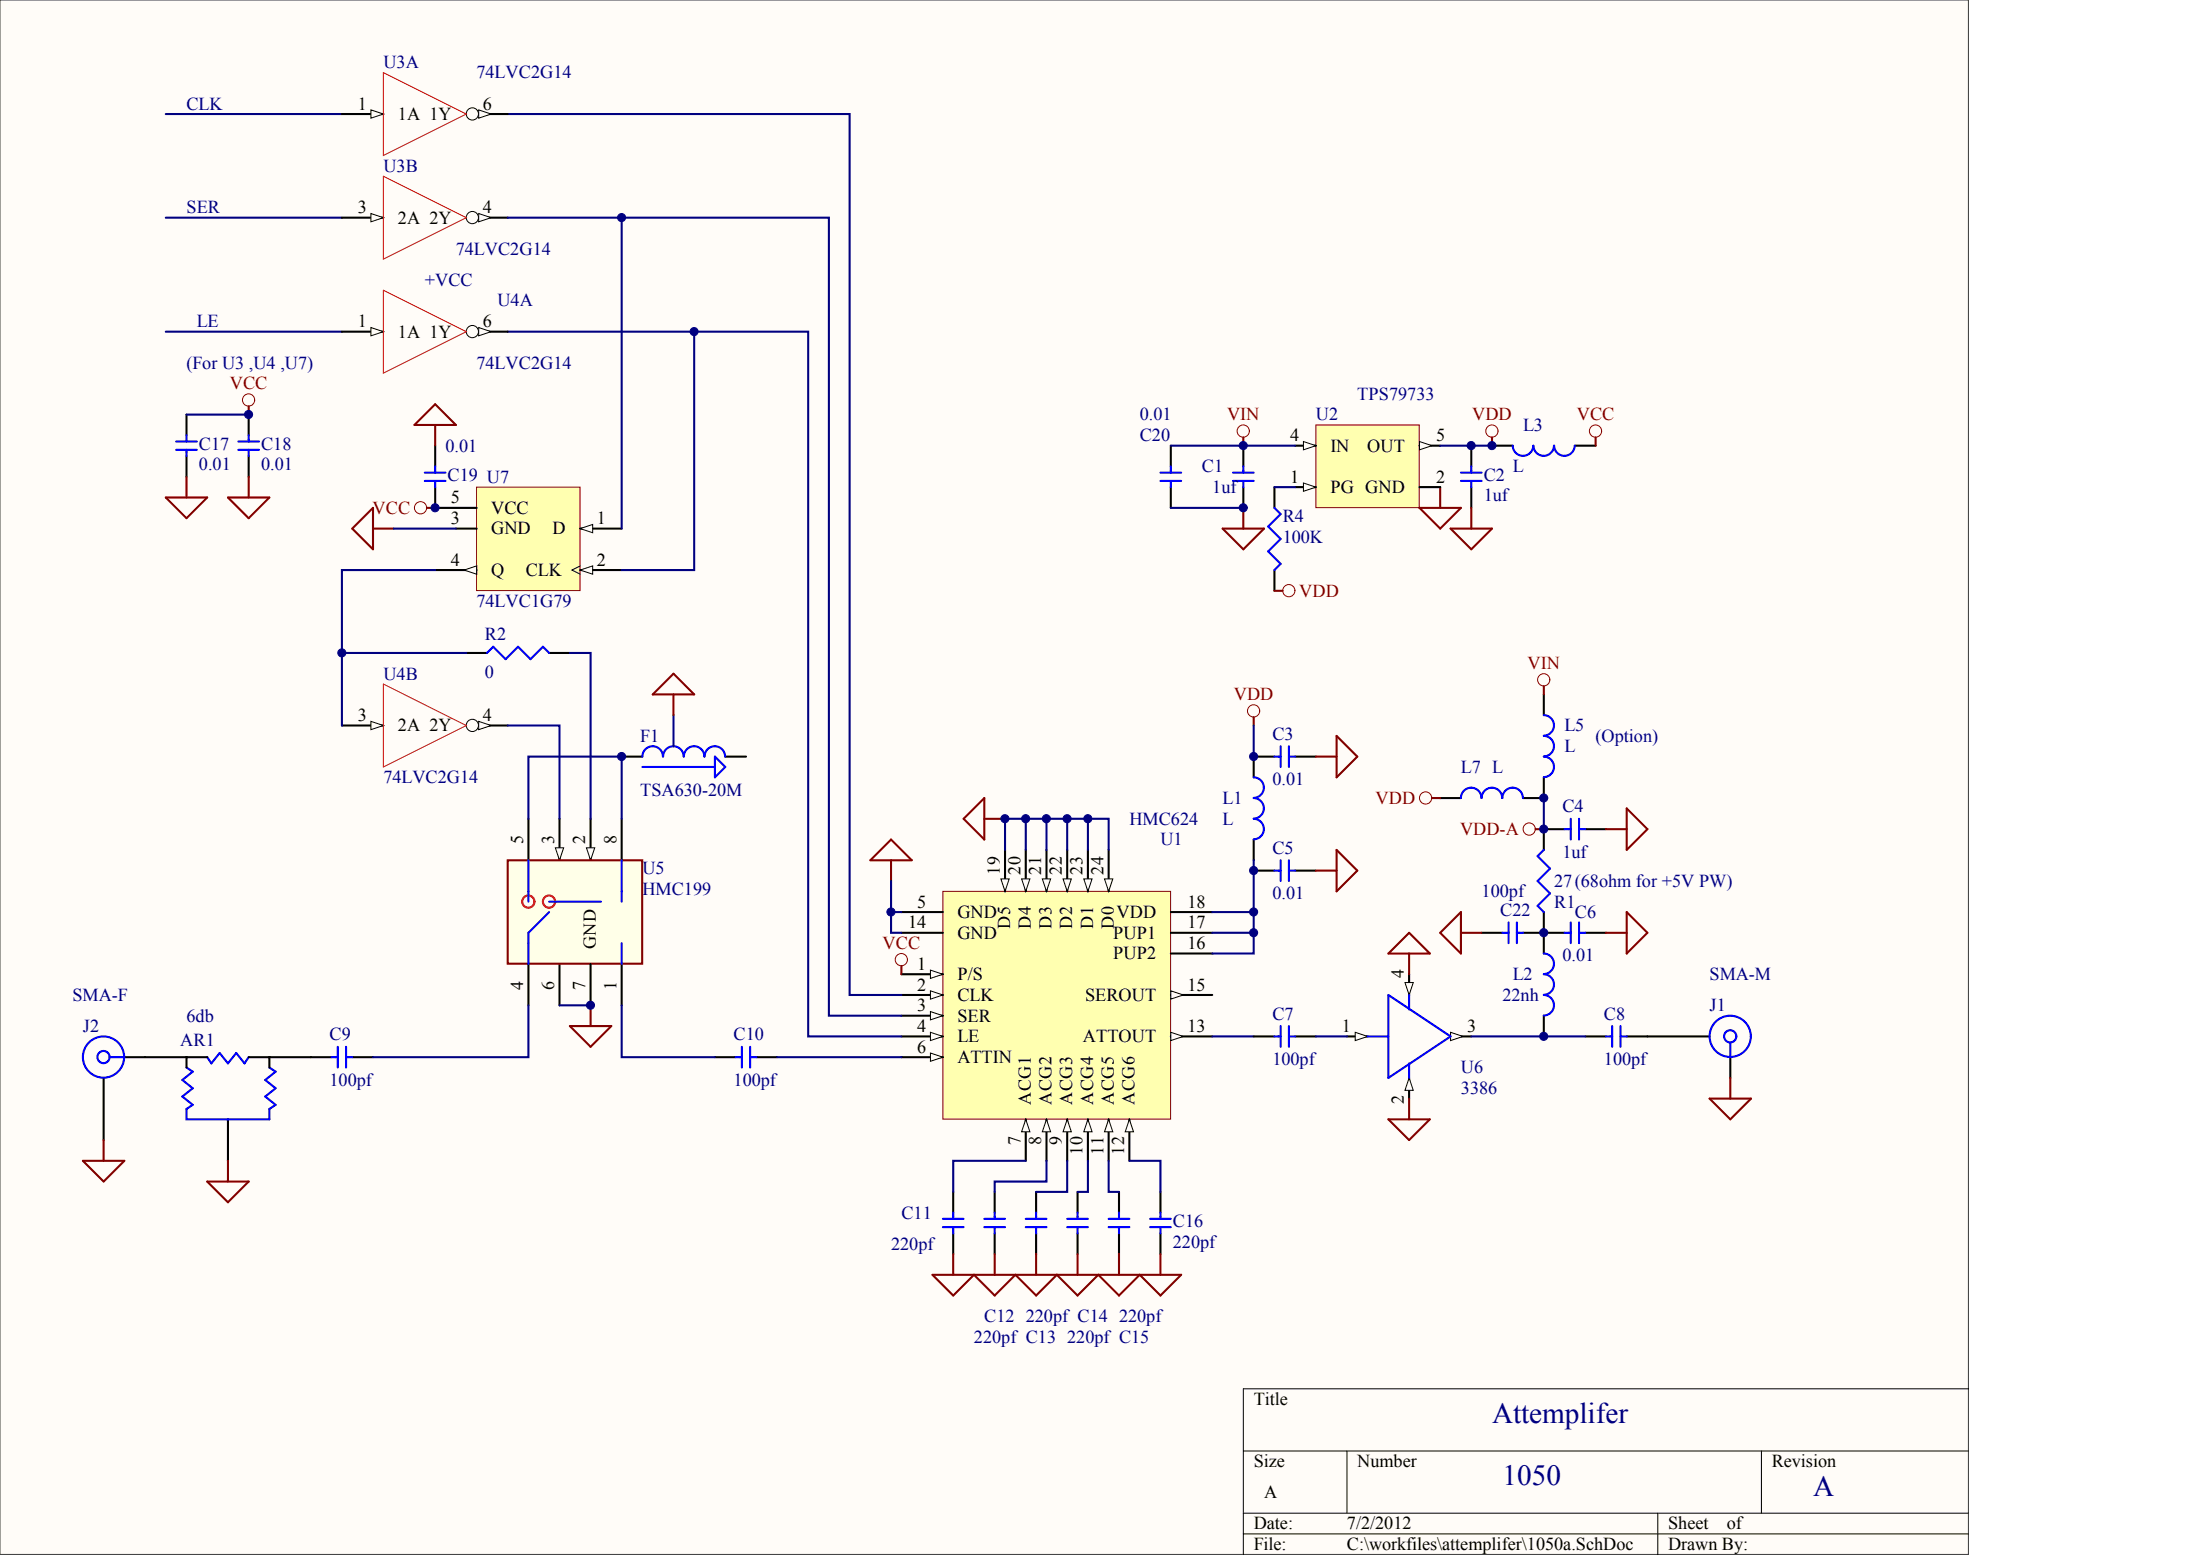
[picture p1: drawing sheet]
<svg xmlns="http://www.w3.org/2000/svg" width="840mm" height="594mm" viewBox="0 0 840 594" stroke-linecap="round" stroke-linejoin="round" font-family="sans-serif">
<path d="M0 0h751.2v593.1h-751.2z" fill="#fffcf8" stroke="#404040" stroke-width=".38"/>
<path d="M751.3 529.9h-276.8v63.3M474.5 553.6h276.8M514.1 553.6v23.8M672.2 553.6v23.8M474.5 577.4h276.8M632.7 577.4v15.8M474.5 585.3h276.8" fill="none" stroke="#000" stroke-width=".38"/>
<path d="M39.5 411.3v23.7M47.5 403.4h7.9" fill="none" stroke="#000" stroke-width=".79"/>
<g fill="none" stroke="#00f" stroke-width=".79">
<path d="M41.9 403.4h5.6"/>
<circle cx="39.5" cy="403.3" r="7.9"/>
<circle cx="39.5" cy="403.3" r="2.33"/>
</g>
<path d="M359.8 340.1h87v86.9h-87z" fill="#ffffb0" stroke="#800000" stroke-width=".38"/>
<path d="M344 379.6h15.8" fill="none" stroke="#000" stroke-width=".79"/>
<path d="M355.1 378.1l4.7 1.5-4.7 1.6z" fill="#fffcf8" stroke="#000" stroke-width=".38"/>
<path d="M344 387.5h15.8" fill="none" stroke="#000" stroke-width=".79"/>
<path d="M355.1 386l4.7 1.5-4.7 1.6z" fill="#fffcf8" stroke="#000" stroke-width=".38"/>
<path d="M344 395.5h15.8" fill="none" stroke="#000" stroke-width=".79"/>
<path d="M355.1 393.9l4.7 1.6-4.7 1.5z" fill="#fffcf8" stroke="#000" stroke-width=".38"/>
<path d="M344 403.4h15.8" fill="none" stroke="#000" stroke-width=".79"/>
<path d="M355.1 401.8l4.7 1.6-4.7 1.5z" fill="#fffcf8" stroke="#000" stroke-width=".38"/>
<path d="M344 371.7h15.8" fill="none" stroke="#000" stroke-width=".79"/>
<path d="M355.1 370.1l4.7 1.6-4.7 1.6z" fill="#fffcf8" stroke="#000" stroke-width=".38"/>
<path d="M446.8 395.5h15.8" fill="none" stroke="#000" stroke-width=".79"/>
<path d="M446.8 393.9l4.8 1.6-4.8 1.5z" fill="#fffcf8" stroke="#000" stroke-width=".38"/>
<path d="M344 348h15.8M446.8 348h15.8M446.8 355.9h15.8M446.8 363.8h15.8M446.8 379.6h15.8" fill="none" stroke="#000" stroke-width=".79"/>
<path d="M446.8 378.1l4.8 1.5-4.8 1.6z" fill="#fffcf8" stroke="#000" stroke-width=".38"/>
<path d="M423.1 324.3v15.8M344 355.9h15.8" fill="none" stroke="#000" stroke-width=".79"/>
<path d="M421.5 335.3h3.2l-1.6 4.8z" fill="#fffcf8" stroke="#000" stroke-width=".38"/>
<path d="M415.2 324.3v15.8" fill="none" stroke="#000" stroke-width=".79"/>
<path d="M413.6 335.3h3.2l-1.6 4.8z" fill="#fffcf8" stroke="#000" stroke-width=".38"/>
<path d="M407.3 324.3v15.8" fill="none" stroke="#000" stroke-width=".79"/>
<path d="M405.7 335.3h3.2l-1.6 4.8z" fill="#fffcf8" stroke="#000" stroke-width=".38"/>
<path d="M399.4 324.3v15.8" fill="none" stroke="#000" stroke-width=".79"/>
<path d="M397.8 335.3h3.2l-1.6 4.8z" fill="#fffcf8" stroke="#000" stroke-width=".38"/>
<path d="M391.5 324.3v15.8" fill="none" stroke="#000" stroke-width=".79"/>
<path d="M389.9 335.3h3.2l-1.6 4.8z" fill="#fffcf8" stroke="#000" stroke-width=".38"/>
<path d="M383.6 324.3v15.8" fill="none" stroke="#000" stroke-width=".79"/>
<path d="M382 335.3h3.1l-1.5 4.8z" fill="#fffcf8" stroke="#000" stroke-width=".38"/>
<path d="M391.5 427.1v15.8" fill="none" stroke="#000" stroke-width=".79"/>
<path d="M391.5 427.1l1.6 4.7h-3.2z" fill="#fffcf8" stroke="#000" stroke-width=".38"/>
<path d="M399.4 427.1v15.8" fill="none" stroke="#000" stroke-width=".79"/>
<path d="M399.4 427.1l1.6 4.7h-3.2z" fill="#fffcf8" stroke="#000" stroke-width=".38"/>
<path d="M407.3 427.1v15.8" fill="none" stroke="#000" stroke-width=".79"/>
<path d="M407.3 427.1l1.6 4.7h-3.2z" fill="#fffcf8" stroke="#000" stroke-width=".38"/>
<path d="M415.2 427.1v15.8" fill="none" stroke="#000" stroke-width=".79"/>
<path d="M415.2 427.1l1.6 4.7h-3.2z" fill="#fffcf8" stroke="#000" stroke-width=".38"/>
<path d="M423.1 427.1v15.8" fill="none" stroke="#000" stroke-width=".79"/>
<path d="M423.1 427.1l1.6 4.7h-3.2z" fill="#fffcf8" stroke="#000" stroke-width=".38"/>
<path d="M431 427.1v15.8" fill="none" stroke="#000" stroke-width=".79"/>
<path d="M431 427.1l1.6 4.7h-3.2z" fill="#fffcf8" stroke="#000" stroke-width=".38"/>
<g fill="none" stroke="#000" stroke-width=".79">
<path d="M237.3 288.7h7.9M276.8 288.7h7.9M478.5 395.5h7.9M494.3 395.5h7.9M553.6 395.5h7.9M55.4 403.4h15.8M79.1 403.4h-7.9v3.9M94.9 403.4h7.9v3.9M102.8 403.4h23.7M134.4 403.4h8M272.8 403.4h8M288.7 403.4h7.9"/>
<path d="M87 427.1v15.8M363.8 454.8v7.9M379.6 454.8v7.9M395.4 454.8v7.9M411.2 454.8v7.9M427.1 454.8v7.9M442.9 454.8v7.9M363.8 470.6v7.9M379.6 470.6v7.9M395.4 470.6v7.9M411.2 470.6v7.9M427.1 470.6v7.9"/>
<path d="M442.9 470.6v7.9"/>
</g>
<g fill="none" stroke="#00f" stroke-width=".79">
<path d="M245.2 292.6h27.6M268.8 288.7a3.9 3.9 0 0 0-3.9-4 3.9 3.9 0 0 0-3.9 4 4 4 0 0 0-4-4 4 4 0 0 0-3.9 4 4 4 0 0 0-4-4 4 4 0 0 0-3.9 4M272.8 288.7l4 3.9-4 4zM276.7 288.7a3.9 3.9 0 0 0-3.9-4 3.9 3.9 0 0 0-3.9 4M128.9 399.4v7.9M132.1 399.4v7.9M283.1 399.4v7.9M286.3 399.4v7.9M486.4 395.5h2.3M488.7 391.5v7.9M491.9 395.5h2.4M491.9 391.5v7.9"/>
<path d="M71.2 407.3l2.3 1.6-3.9 3.2 3.9 3.1-3.9 3.2 3.9 3.2-2.3 1.5v4h31.6v-4l2.4-1.5-4-3.2 4-3.2-4-3.1 4-3.2-2.4-1.6M79.1 403.4l1.6 2.3 3.1-3.9 3.2 3.9 3.2-3.9 3.1 3.9 1.6-2.3M126.5 403.4h2.4M132.1 403.4h2.3M280.8 403.4h2.3M286.3 403.4h2.4M359.8 465.1h7.9M359.8 468.2h7.9M363.8 462.7v2.4M363.8 468.2v2.4M375.7 465.1h7.9M375.7 468.2h7.9"/>
<path d="M379.6 462.7v2.4M379.6 468.2v2.4M391.5 465.1h7.9M391.5 468.2h7.9M395.4 462.7v2.4M395.4 468.2v2.4M407.3 465.1h7.9M407.3 468.2h7.9M411.2 462.7v2.4M411.2 468.2v2.4M423.1 465.1h7.9M423.1 468.2h7.9"/>
<path d="M427.1 462.7v2.4M427.1 468.2v2.4M438.9 465.1h7.9M438.9 468.2h7.9M442.9 462.7v2.4M442.9 468.2v2.4"/>
</g>
<g fill="none" stroke="#800000" stroke-width=".79">
<path d="M257 257.1l7.9 7.9h-15.8zM257 265v7.9M478.5 273.7v3.1M375.7 304.5v15.8l-8-7.9zM375.7 312.4h7.9M340.1 320.3l7.9 7.9h-15.8zM340.1 328.2v7.9M79.1 450.8h15.8l-7.9 7.9zM87 442.9v7.9M363.8 478.5v7.9M379.6 478.5v7.9M395.4 478.5v7.9"/>
<path d="M411.2 478.5v7.9M427.1 478.5v7.9M442.9 478.5v7.9M355.9 486.4h94.9l-7.9 7.9-7.9-7.9-7.9 7.9-8-7.9-7.9 7.9-7.9-7.9-7.9 7.9-7.9-7.9-7.9 7.9-7.9-7.9-7.9 7.9z"/>
</g>
<g fill="none" stroke="#000080" stroke-width=".79">
<path d="M193.8 43.5h130.4v336.1h19.8M193.8 126.6h114.6v268.9h35.6M257 272.9v11.8M391.5 312.4v11.9M399.4 312.4v11.9M407.3 312.4v11.9M415.2 312.4v11.9M340.1 336.1v19.8h3.9M383.6 324.3v-11.9h39.5v11.9M340.1 348h3.9M462.6 355.9h15.9M478.5 348v15.8h-15.9"/>
<path d="M462.6 395.5h15.9M296.6 403.4h47.4M391.5 442.9h-27.7v11.9M399.4 442.9v7.9h-19.8v4M407.3 442.9v11.9h-11.9M415.2 442.9v11.9h-4M423.1 442.9v11.9h4M431 442.9h11.9v11.9"/>
</g>
<circle cx="478.4" cy="271.2" r="2.33" fill="none" stroke="#800000" stroke-width=".38"/>
<path d="M553.6 393.9l4.7 1.6-4.7 1.5z" fill="#fffcf8" stroke="#000" stroke-width=".38"/>
<path d="M514.1 395.5h7.9" fill="none" stroke="#000" stroke-width=".79"/>
<path d="M517.2 393.9l4.8 1.6-4.8 1.5z" fill="#fffcf8" stroke="#000" stroke-width=".38"/>
<path d="M537.8 411.3v7.9" fill="none" stroke="#000" stroke-width=".79"/>
<path d="M537.8 411.3l1.6 4.7h-3.2z" fill="#fffcf8" stroke="#000" stroke-width=".38"/>
<path d="M537.8 371.7v7.9" fill="none" stroke="#000" stroke-width=".79"/>
<path d="M536.2 374.9h3.2l-1.6 4.7z" fill="#fffcf8" stroke="#000" stroke-width=".38"/>
<g fill="none" stroke="#00f" stroke-width=".79">
<path d="M474.5 178v2.3M561.5 178v2.3M470.6 180.3h7.9M470.6 183.5h7.9M474.5 183.5v2.4M557.5 180.3h8M557.5 183.5h8M561.5 183.5v2.4M478.5 296.6a3.9 3.9 0 0 1 3.8 3.9 3.9 3.9 0 0 1-3.8 3.9M486.4 288.7h2.3M488.7 284.7v7.9M491.9 288.7h2.4"/>
<path d="M491.9 284.7v7.9M478.5 304.5a3.9 3.9 0 0 1 3.8 3.9 3.9 3.9 0 0 1-3.8 3.9 4 4 0 0 1 3.8 4 4 4 0 0 1-3.8 3.9M597.1 316.4h2.4M599.5 312.4v7.9M602.6 316.4h2.4M602.6 312.4v7.9M486.4 332.2h2.3M488.7 328.2v7.9M491.9 328.2v7.9M491.9 332.2h2.4M589.2 324.3l-2.4 2.3 4.8 4.8-4.8 4.7 4.8 4.8-4.8 4.7 2.4 2.4M597.1 355.9h2.4"/>
<path d="M599.5 352v7.9M602.6 352v7.9M602.6 355.9h2.4M529.9 379.6l23.7 15.9-23.7 15.8zM537.8 379.6v5.6M589.2 363.8a3.9 3.9 0 0 1 3.9 3.9 3.9 3.9 0 0 1-3.9 4M589.2 371.7a3.9 3.9 0 0 1 3.9 3.9 3.9 3.9 0 0 1-3.9 4M589.2 379.6a3.9 3.9 0 0 1 3.9 4 3.9 3.9 0 0 1-3.9 3.9M522 395.5h7.9M612.9 395.5h2.4M615.3 391.5v7.9M618.4 395.5h2.4"/>
<path d="M618.4 391.5v7.9M660.4 397.8v5.6M537.8 405.7v5.6"/>
<circle cx="660.3" cy="395.4" r="7.9"/>
<circle cx="660.3" cy="395.4" r="2.33"/>
</g>
<path d="M63.3 43.5h67.2M63.3 83.1h67.2M63.3 126.6h67.2M478.5 276.8v11.9M589.2 304.5v11.9M478.5 328.2v19.8h-15.9M502.2 395.5h11.9M561.5 395.5h43.5" fill="none" stroke="#000080" stroke-width=".79"/>
<g fill="none" stroke="#800000" stroke-width=".79">
<path d="M474.5 166.9v3.2M569.4 166.9v3.2M474.5 193.8v7.9M541.7 193.8h15.8l-7.9 7.9zM549.6 185.9v7.9M561.5 193.8v7.9M466.6 201.7h15.8l-7.9 7.9zM553.6 201.7h15.8l-7.9 7.9zM502.2 288.7h7.9M510.1 280.8l7.9 7.9-7.9 7.9zM586 316.4h3.2M612.9 316.4h7.9"/>
<path d="M620.8 308.5l7.9 7.9-7.9 7.9zM502.2 332.2h7.9M510.1 324.3l7.9 7.9-7.9 7.9zM537.8 355.9l7.9 7.9h-15.8zM612.9 355.9h7.9M620.8 348l7.9 7.9-7.9 7.9zM537.8 363.8v7.9M537.8 419.2v7.9M652.5 419.2h15.8l-7.9 7.9zM660.4 411.3v7.9M39.5 435v7.9M529.9 427.1h15.8l-7.9 7.9z"/>
<path d="M31.6 442.9h15.9l-8 7.9z"/>
</g>
<g fill="none" stroke="#000" stroke-width=".79">
<path d="M474.5 170.1v7.9M561.5 170.1v7.9M474.5 185.9v7.9M561.5 185.9v7.9M486.4 288.7h-7.9v7.9M494.3 288.7h7.9M597.1 316.4h-7.9v7.9M605 316.4h7.9M478.5 320.3v7.9M478.5 332.2h7.9M494.3 332.2h7.9M589.2 348v15.8"/>
<path d="M589.2 355.9h7.9M605 355.9h7.9M589.2 387.5v8M605 395.5h7.9M620.8 395.5h31.7M660.4 403.4v7.9"/>
</g>
<g fill="none" stroke="#800000" stroke-width=".38">
<circle cx="474.5" cy="164.5" r="2.33"/>
<circle cx="569.4" cy="164.5" r="2.33"/>
<circle cx="583.6" cy="316.3" r="2.33"/>
</g>
<path d="M502.2 162.1h39.5v31.6h-39.5z" fill="#ffffb0" stroke="#800000" stroke-width=".38"/>
<path d="M494.3 170.1h7.9" fill="none" stroke="#000" stroke-width=".79"/>
<path d="M497.4 168.5l4.8 1.6-4.8 1.5z" fill="#fffcf8" stroke="#000" stroke-width=".38"/>
<path d="M541.7 170.1h7.9" fill="none" stroke="#000" stroke-width=".79"/>
<path d="M541.7 168.5l4.8 1.6-4.8 1.5z" fill="#fffcf8" stroke="#000" stroke-width=".38"/>
<path d="M494.3 185.9h7.9" fill="none" stroke="#000" stroke-width=".79"/>
<path d="M497.4 184.3l4.8 1.6-4.8 1.6z" fill="#fffcf8" stroke="#000" stroke-width=".38"/>
<path d="M486.4 185.9v7.9M541.7 185.9h7.9M486.4 217.5v7.9M130.5 276.8h15.8" fill="none" stroke="#000" stroke-width=".79"/>
<path d="M549.6 170.1h19.8" fill="none" stroke="#000080" stroke-width=".79"/>
<path d="M486.4 193.8l2.3 2.4-4.7 4.7 4.7 4.7-4.7 4.8 4.7 4.7-2.3 2.4" fill="none" stroke="#00f" stroke-width=".79"/>
<circle cx="491.9" cy="225.4" r="2.33" fill="none" stroke="#800000" stroke-width=".38"/>
<path d="M486.4 225.4h3.1" fill="none" stroke="#800000" stroke-width=".79"/>
<path d="M141.6 275.2l4.7 1.6-4.7 1.6z" fill="#fffcf8" stroke="#000" stroke-width=".38"/>
<path d="M177.9 276.8h15.9" fill="none" stroke="#000" stroke-width=".79"/>
<circle cx="180.3" cy="276.8" r="2.33" fill="#fffcf8" stroke="#000" stroke-width=".38"/>
<path d="M182.7 275.2l4.7 1.6-4.7 1.6z" fill="#fffcf8" stroke="#000" stroke-width=".38"/>
<path d="M146.3 261l31.6 15.8-31.6 15.8z" fill="none" stroke="#f00" stroke-width=".38"/>
<path d="M130.5 43.5h15.8" fill="none" stroke="#000" stroke-width=".79"/>
<path d="M141.6 41.9l4.7 1.6-4.7 1.6z" fill="#fffcf8" stroke="#000" stroke-width=".38"/>
<path d="M177.9 43.5h15.9" fill="none" stroke="#000" stroke-width=".79"/>
<circle cx="180.3" cy="43.5" r="2.33" fill="#fffcf8" stroke="#000" stroke-width=".38"/>
<path d="M182.7 41.9l4.7 1.6-4.7 1.6z" fill="#fffcf8" stroke="#000" stroke-width=".38"/>
<path d="M146.3 27.7l31.6 15.8-31.6 15.8z" fill="none" stroke="#f00" stroke-width=".38"/>
<path d="M130.5 83.1h15.8" fill="none" stroke="#000" stroke-width=".79"/>
<path d="M141.6 81.5l4.7 1.6-4.7 1.5z" fill="#fffcf8" stroke="#000" stroke-width=".38"/>
<path d="M177.9 83.1h15.9" fill="none" stroke="#000" stroke-width=".79"/>
<circle cx="180.3" cy="83" r="2.33" fill="#fffcf8" stroke="#000" stroke-width=".38"/>
<path d="M182.7 81.5l4.7 1.6-4.7 1.5z" fill="#fffcf8" stroke="#000" stroke-width=".38"/>
<path d="M146.3 67.2l31.6 15.9-31.6 15.8z" fill="none" stroke="#f00" stroke-width=".38"/>
<path d="M130.5 126.6h15.8" fill="none" stroke="#000" stroke-width=".79"/>
<path d="M141.6 125l4.7 1.6-4.7 1.5z" fill="#fffcf8" stroke="#000" stroke-width=".38"/>
<path d="M177.9 126.6h15.9" fill="none" stroke="#000" stroke-width=".79"/>
<circle cx="180.3" cy="126.5" r="2.33" fill="#fffcf8" stroke="#000" stroke-width=".38"/>
<path d="M182.7 125l4.7 1.6-4.7 1.5z" fill="#fffcf8" stroke="#000" stroke-width=".38"/>
<path d="M146.3 110.7l31.6 15.9-31.6 15.8z" fill="none" stroke="#f00" stroke-width=".38"/>
<path d="M229.3 348l8 7.9" fill="none" stroke="#00f" stroke-width=".79"/>
<path d="M201.7 312.4v15.8M237.3 312.4v15.8M237.3 367.8v15.8" fill="none" stroke="#000" stroke-width=".79"/>
<g fill="#fffcf8" stroke="#f00" stroke-width=".79">
<circle cx="237.2" cy="344" r="2.33"/>
<circle cx="229.3" cy="344" r="2.33"/>
</g>
<path d="M237.3 355.9v4" fill="none" stroke="#00f" stroke-width=".79"/>
<path d="M213.5 312.4v15.8" fill="none" stroke="#000" stroke-width=".79"/>
<path d="M211.9 323.5h3.2l-1.6 4.7z" fill="#fffcf8" stroke="#000" stroke-width=".38"/>
<path d="M225.4 312.4v15.8" fill="none" stroke="#000" stroke-width=".79"/>
<path d="M223.8 323.5h3.2l-1.6 4.7z" fill="#fffcf8" stroke="#000" stroke-width=".38"/>
<path d="M213.5 367.8v15.8" fill="none" stroke="#000" stroke-width=".79"/>
<path d="M193.8 328.2h51.3v39.5h-51.3z" fill="#ffffe8" stroke="#800000" stroke-width=".79"/>
<path d="M209.6 348l-7.9 7.9" fill="none" stroke="#00f" stroke-width=".79"/>
<path d="M201.7 367.8v15.8" fill="none" stroke="#000" stroke-width=".79"/>
<g fill="#fffcf8" stroke="#f00" stroke-width=".79">
<circle cx="209.5" cy="344" r="2.33"/>
<circle cx="201.6" cy="344" r="2.33"/>
</g>
<path d="M201.7 328.2v15.8M237.3 328.2v15.8M201.7 355.9v11.9M209.6 344h19.7M237.3 359.9v7.9" fill="none" stroke="#00f" stroke-width=".79"/>
<path d="M225.4 367.8v15.8" fill="none" stroke="#000" stroke-width=".79"/>
<path d="M201.7 312.4v-23.7h35.6v23.7M201.7 383.6v19.8h-59.3M213.5 383.6h11.9M237.3 383.6v19.8h35.5" fill="none" stroke="#000080" stroke-width=".79"/>
<path d="M344 368.6v3.1M217.5 391.5h15.8l-7.9 7.9zM225.4 383.6v7.9" fill="none" stroke="#800000" stroke-width=".79"/>
<circle cx="344" cy="366.2" r="2.33" fill="none" stroke="#800000" stroke-width=".38"/>
<path d="M181.9 185.9h39.5v39.4h-39.5z" fill="#ffffb0" stroke="#800000" stroke-width=".38"/>
<path d="M221.4 217.5h15.9" fill="none" stroke="#000" stroke-width=".79"/>
<path d="M221.4 215.9l-3.1 1.6 3.1 1.6" fill="none" stroke="#000" stroke-width=".38"/>
<path d="M221.4 217.5l4.8-1.6v3.2z" fill="#fffcf8" stroke="#000" stroke-width=".38"/>
<path d="M221.4 201.7h15.9" fill="none" stroke="#000" stroke-width=".79"/>
<path d="M221.4 201.7l4.8-1.6v3.2z" fill="#fffcf8" stroke="#000" stroke-width=".38"/>
<path d="M166.1 193.8h15.8M166.1 217.5h15.8" fill="none" stroke="#000" stroke-width=".79"/>
<path d="M177.2 217.5l4.7-1.6v3.2z" fill="#fffcf8" stroke="#000" stroke-width=".38"/>
<g fill="none" stroke="#000" stroke-width=".79">
<path d="M71.2 158.2v7.9M94.9 158.2v7.9M71.2 174v7.9M94.9 174v7.9M166.1 170.1v7.9M446.8 170.1v7.9M569.4 170.1h7.9M601 170.1h8M166.1 185.9v7.9M446.8 185.9v7.9M174 201.7h7.9M177.9 249.1h7.9"/>
<path d="M209.6 249.1h7.9M589.2 265v7.9M589.2 296.6v7.9h-7.9M549.6 304.5h7.9M565.5 355.9h7.9M581.3 355.9h7.9"/>
</g>
<path d="M193.8 83.1h43.5v118.6M237.3 83.1h79v304.4h27.7M264.9 126.6v90.9h-27.6M71.2 158.2h23.7M446.8 170.1h47.5M446.8 193.8h27.7M486.4 185.9h7.9M150.3 201.7h23.7M166.1 217.5h-35.6v59.3M130.5 249.1h47.4M217.5 249.1h7.9v63.3M193.8 276.8h19.7v35.6" fill="none" stroke="#000080" stroke-width=".79"/>
<g fill="none" stroke="#800000" stroke-width=".38">
<circle cx="94.9" cy="152.6" r="2.33"/>
<circle cx="608.9" cy="164.5" r="2.33"/>
<circle cx="160.5" cy="193.7" r="2.33"/>
<circle cx="589.1" cy="259.4" r="2.33"/>
<circle cx="544.1" cy="304.5" r="2.33"/>
</g>
<g fill="none" stroke="#800000" stroke-width=".79">
<path d="M94.9 155v3.2M166.1 154.2l7.9 7.9h-15.8zM166.1 162.1v8M609 166.9v3.2M63.3 189.8h15.8l-7.9 7.9zM71.2 181.9v7.9M87 189.8h15.8l-7.9 7.9zM94.9 181.9v7.9M142.4 193.8v15.8l-8-7.9zM162.9 193.8h3.2M142.4 201.7h7.9M589.2 261.8v3.2"/>
<path d="M546.5 304.5h3.1M557.5 348v15.8l-7.9-7.9zM557.5 355.9h8"/>
</g>
<g fill="none" stroke="#00f" stroke-width=".79">
<path d="M67.2 171.6h7.9M67.2 168.5h7.9M71.2 166.1v2.4M71.2 171.6v2.4M90.9 171.6h8M90.9 168.5h8M94.9 166.1v2.4M94.9 171.6v2.4M166.1 178v2.3M446.8 178v2.3M585.1 170.1a3.9 3.9 0 0 1-3.9 3.8 3.9 3.9 0 0 1-3.9-3.8M593.1 170.1a3.9 3.9 0 0 1-4 3.8 3.9 3.9 0 0 1-3.9-3.8"/>
<path d="M601 170.1a3.9 3.9 0 0 1-3.9 3.8 3.9 3.9 0 0 1-4-3.8M162.1 183.5h7.9M162.1 180.3h7.9M166.1 183.5v2.4M442.9 183.5h7.9M442.9 180.3h7.9M446.8 183.5v2.4M185.8 249.1l2.4-2.3 4.8 4.7 4.7-4.7 4.8 4.7 4.7-4.7 2.4 2.3M589.2 272.9a3.9 3.9 0 0 1 3.9 3.9 3.9 3.9 0 0 1-3.9 3.9M589.2 280.8a3.9 3.9 0 0 1 3.9 3.9 3.9 3.9 0 0 1-3.9 3.9M589.2 288.7a3.9 3.9 0 0 1 3.9 3.9 3.9 3.9 0 0 1-3.9 3.9M565.4 304.5a3.9 3.9 0 0 0-3.9-4 3.9 3.9 0 0 0-4 4"/>
<path d="M581.2 304.5a4 4 0 0 0-4-3.9 4 4 0 0 0-3.9 3.9 3.9 3.9 0 0 0-3.9-4 3.9 3.9 0 0 0-3.9 4M573.4 355.9h2.3M575.7 352v7.9M578.9 355.9h2.4M578.9 352v7.9"/>
</g>
<g fill="#000080" stroke="#000080" stroke-width=".38">
<circle cx="94.9" cy="158.2" r="1.54"/>
<circle cx="130.5" cy="249.1" r="1.54"/>
<circle cx="166" cy="193.7" r="1.54"/>
<circle cx="225.4" cy="383.6" r="1.54"/>
<circle cx="237.2" cy="288.6" r="1.54"/>
<circle cx="237.2" cy="83" r="1.54"/>
<circle cx="264.9" cy="126.5" r="1.54"/>
<circle cx="340" cy="348" r="1.54"/>
<circle cx="383.5" cy="312.4" r="1.54"/>
<circle cx="391.4" cy="312.4" r="1.54"/>
<circle cx="399.3" cy="312.4" r="1.54"/>
<circle cx="407.2" cy="312.4" r="1.54"/>
<circle cx="415.2" cy="312.4" r="1.54"/>
<circle cx="474.5" cy="193.7" r="1.54"/>
<circle cx="474.5" cy="170" r="1.54"/>
<circle cx="478.4" cy="355.9" r="1.54"/>
<circle cx="478.4" cy="348" r="1.54"/>
<circle cx="478.4" cy="332.1" r="1.54"/>
<circle cx="478.4" cy="288.6" r="1.54"/>
<circle cx="561.5" cy="170" r="1.54"/>
<circle cx="569.4" cy="170" r="1.54"/>
<circle cx="589.1" cy="395.4" r="1.54"/>
<circle cx="589.1" cy="355.9" r="1.54"/>
<circle cx="589.1" cy="316.3" r="1.54"/>
<circle cx="589.1" cy="304.5" r="1.54"/>
</g>
<g font-size="11.2" fill="#000080">
<text x="569.4" y="543">Attemplifer</text>
<text x="573.4" y="566.7">1050</text>
<text x="692" y="570.7">A</text>
</g>
<g font-size="7" fill="#000080">
<text x="146.3" y="26">U3A</text>
<text x="181.9" y="29.9">74LVC2G14</text>
<text x="71.2" y="41.8">CLK</text>
<text x="146.3" y="65.5">U3B</text>
<text x="71.2" y="81.3">SER</text>
<text x="174" y="97.2">74LVC2G14</text>
<text x="162.1" y="109">+VCC</text>
<text x="189.8" y="116.9">U4A</text>
<text x="75.1" y="124.8">LE</text>
<text x="71.2" y="140.7">(For U3 ,U4 ,U7)</text>
<text x="181.9" y="140.7">74LVC2G14</text>
<text x="518" y="152.5">TPS79733</text>
<text x="435" y="160.4">0.01</text>
<text x="502.2" y="160.4">U2</text>
<text x="581.3" y="164.4">L3</text>
<text x="75.9" y="171.5">C17</text>
<text x="99.6" y="171.5">C18</text>
<text x="170" y="172.3">0.01</text>
<text x="435" y="168.3">C20</text>
<text x="75.9" y="179.4">0.01</text>
<text x="99.6" y="179.4">0.01</text>
<text x="170.8" y="183.4">C19 U7</text>
<text x="458.7" y="180.2">C1</text>
<text x="566.2" y="183.4">C2</text>
<text x="577.3" y="180.2">L</text>
<text x="462.6" y="188.1">1uf</text>
<text x="566.2" y="191.3">1uf</text>
<text x="489.5" y="199.2">R4</text>
<text x="489.5" y="207.1">100K</text>
<text x="181.9" y="231.6">74LVC1G79</text>
<text x="185.1" y="244.3">R2</text>
<text x="146.3" y="259.3">U4B</text>
<text x="185.1" y="258.5">0</text>
<text x="597.1" y="279.1">L5</text>
<text x="244.4" y="283">F1</text>
<text x="485.6" y="282.2">C3</text>
<text x="597.1" y="287">L</text>
<text x="609" y="283">(Option)</text>
<text x="146.3" y="298.8">74LVC2G14</text>
<text x="485.6" y="299.6">0.01</text>
<text x="557.5" y="294.9">L7 L</text>
<text x="244.4" y="303.6">TSA630-20M</text>
<text x="466.6" y="306.8">L1</text>
<text x="596.3" y="309.9">C4</text>
<text x="431" y="314.7">HMC624</text>
<text x="466.6" y="314.7">L</text>
<text x="442.9" y="322.6">U1</text>
<text x="485.6" y="325.7">C5</text>
<text x="596.3" y="327.3">1uf</text>
<text x="245.2" y="333.6">U5</text>
<text x="245.2" y="341.6">HMC199</text>
<text x="593.1" y="338.4">27(68ohm for +5V PW)</text>
<text x="485.6" y="343.1">0.01</text>
<text x="565.5" y="342.3">100pf</text>
<text x="593.1" y="346.3">R1</text>
<text x="572.6" y="349.5">C22</text>
<text x="601" y="350.3">C6</text>
<text x="596.3" y="366.9">0.01</text>
<text x="577.3" y="374">L2</text>
<text x="652.5" y="374">SMA-M</text>
<text x="27.7" y="381.9">SMA-F</text>
<text x="573.4" y="381.9">22nh</text>
<text x="71.2" y="389.8">6db</text>
<text x="485.6" y="389">C7</text>
<text x="612.1" y="389">C8</text>
<text x="652.5" y="385.8">J1</text>
<text x="31.6" y="393.7">J2</text>
<text x="68.8" y="399.3">AR1</text>
<text x="125.7" y="396.9">C9</text>
<text x="280" y="396.9">C10</text>
<text x="485.6" y="406.4">100pf</text>
<text x="612.1" y="406.4">100pf</text>
<text x="557.5" y="409.6">U6</text>
<text x="125.7" y="414.3">100pf</text>
<text x="280" y="414.3">100pf</text>
<text x="557.5" y="417.5">3386</text>
<text x="344" y="464.9">C11</text>
<text x="447.6" y="468.1">C16</text>
<text x="340.1" y="476.8">220pf</text>
<text x="447.6" y="476">220pf</text>
<text x="375.7" y="504.5">C12</text>
<text x="391.5" y="504.5">220pf C14</text>
<text x="427.1" y="504.5">220pf</text>
<text x="371.7" y="512.4">220pf C13</text>
<text x="407.3" y="512.4">220pf C15</text>
</g>
<g font-size="7">
<text x="136.5" y="41.8">1</text>
<text x="184.3" y="41.8">6</text>
<text x="151.8" y="45.8">1A 1Y</text>
<text x="136.5" y="81.3">3</text>
<text x="184.3" y="81.3">4</text>
<text x="151.8" y="85.3">2A 2Y</text>
<text x="136.5" y="124.8">1</text>
<text x="184.3" y="124.8">6</text>
<text x="151.8" y="128.8">1A 1Y</text>
<text x="492.4" y="168.3">4</text>
<text x="507.7" y="172.3">IN</text>
<text x="521.8" y="172.3">OUT</text>
<text x="548.1" y="168.3">5</text>
<text x="492.4" y="184.2">1</text>
<text x="548.1" y="184.2">2</text>
<text x="507.7" y="188.1">PG GND</text>
<text x="172.1" y="192.1">5</text>
<text x="187.4" y="196">VCC</text>
<text x="172.1" y="200">3</text>
<text x="187.4" y="203.9">GND</text>
<text x="210.8" y="203.9">D</text>
<text x="227.8" y="200">1</text>
<text x="172.1" y="215.8">4</text>
<text x="227.8" y="215.8">2</text>
<text x="187.4" y="219.8">Q</text>
<text x="200.6" y="219.8">CLK</text>
<text x="136.5" y="275.1">3</text>
<text x="184.3" y="275.1">4</text>
<text x="151.8" y="279.1">2A 2Y</text>
<text x="350" y="346.3">5</text>
<text x="453.2" y="346.3">18</text>
<text x="365.4" y="350.3">GND</text>
<text x="426.1" y="350.3">VDD</text>
<text x="346.5" y="354.2">14</text>
<text x="365.4" y="358.2">GND</text>
<text x="424.8" y="358.2">PUP1</text>
<text x="453.2" y="354.2">17</text>
<text x="453.2" y="362.1">16</text>
<text x="350" y="370">1</text>
<text x="424.8" y="366.1">PUP2</text>
<text x="350" y="377.9">2</text>
<text x="365.4" y="374">P/S</text>
<text x="453.2" y="377.9">15</text>
<text x="365.4" y="381.9">CLK</text>
<text x="414.1" y="381.9">SEROUT</text>
<text x="350" y="385.8">3</text>
<text x="365.4" y="389.8">SER</text>
<text x="350" y="393.7">4</text>
<text x="453.2" y="393.7">13</text>
<text x="512.2" y="393.7">1</text>
<text x="559.9" y="393.7">3</text>
<text x="350" y="401.7">6</text>
<text x="365.4" y="397.7">LE</text>
<text x="413.3" y="397.7">ATTOUT</text>
<text x="365.4" y="405.6">ATTIN</text>
<text x="478.5" y="536.1">Title</text>
<text x="478.5" y="559.8">Size</text>
<text x="518" y="559.8">Number</text>
<text x="676.2" y="559.8">Revision</text>
<text x="482.4" y="571.7">A</text>
<text x="478.5" y="583.6">Date:</text>
<text x="514.1" y="583.6">7/2/2012</text>
<text x="636.6" y="583.6">Sheet</text>
<text x="659" y="583.6">of</text>
<text x="478.5" y="591.5">File:</text>
<text x="514.1" y="591.5">C:\workfiles\attemplifer\1050a.SchDoc</text>
<text x="636.6" y="591.5">Drawn By:</text>
</g>
<g font-size="7" fill="#800000">
<text x="87.7" y="148.6">VCC</text>
<text x="468.3" y="160.4">VIN</text>
<text x="561.8" y="160.4">VDD</text>
<text x="601.8" y="160.4">VCC</text>
<text x="142.2" y="196">VCC</text>
<text x="495.9" y="227.7">VDD</text>
<text x="583" y="255.3">VIN</text>
<text x="470.9" y="267.2">VDD</text>
<text x="525" y="306.8">VDD</text>
<text x="557.2" y="318.6">VDD-A</text>
<text x="336.8" y="362.1">VCC</text>
</g>
<g font-size="6.9">
<text x="199.7" y="321.9" transform="rotate(-90 199.7 321.9)">5</text>
<text x="211.5" y="321.9" transform="rotate(-90 211.5 321.9)">3</text>
<text x="223.4" y="321.9" transform="rotate(-90 223.4 321.9)">2</text>
<text x="235.2" y="321.9" transform="rotate(-90 235.2 321.9)">8</text>
<text x="381.5" y="333.8" transform="rotate(-90 381.5 333.8)">19</text>
<text x="389.5" y="333.8" transform="rotate(-90 389.5 333.8)">20</text>
<text x="397.4" y="333.8" transform="rotate(-90 397.4 333.8)">21</text>
<text x="405.3" y="333.8" transform="rotate(-90 405.3 333.8)">22</text>
<text x="413.2" y="333.8" transform="rotate(-90 413.2 333.8)">23</text>
<text x="421.1" y="333.8" transform="rotate(-90 421.1 333.8)">24</text>
<text x="385.5" y="354.3" transform="rotate(-90 385.5 354.3)">D5</text>
<text x="393.4" y="354.3" transform="rotate(-90 393.4 354.3)">D4</text>
<text x="401.3" y="354.3" transform="rotate(-90 401.3 354.3)">D3</text>
<text x="409.2" y="354.3" transform="rotate(-90 409.2 354.3)">D2</text>
<text x="417.1" y="354.3" transform="rotate(-90 417.1 354.3)">D1</text>
<text x="425" y="354.3" transform="rotate(-90 425 354.3)">D0</text>
<text x="215.5" y="362.2" transform="rotate(-90 215.5 362.2)">GND</text>
<text x="227.3" y="362.2" transform="rotate(-90 227.3 362.2)">GND</text>
<text x="199.7" y="377.7" transform="rotate(-90 199.7 377.7)">4</text>
<text x="211.5" y="377.7" transform="rotate(-90 211.5 377.7)">6</text>
<text x="223.4" y="377.7" transform="rotate(-90 223.4 377.7)">7</text>
<text x="235.2" y="377.7" transform="rotate(-90 235.2 377.7)">1</text>
<text x="535.8" y="373.3" transform="rotate(-90 535.8 373.3)">4</text>
<text x="393.4" y="421.6" transform="rotate(-90 393.4 421.6)">ACG1</text>
<text x="401.3" y="421.6" transform="rotate(-90 401.3 421.6)">ACG2</text>
<text x="409.2" y="421.6" transform="rotate(-90 409.2 421.6)">ACG3</text>
<text x="417.1" y="421.6" transform="rotate(-90 417.1 421.6)">ACG4</text>
<text x="425" y="421.6" transform="rotate(-90 425 421.6)">ACG5</text>
<text x="433" y="421.6" transform="rotate(-90 433 421.6)">ACG6</text>
<text x="535.8" y="421.2" transform="rotate(-90 535.8 421.2)">2</text>
<text x="389.5" y="437" transform="rotate(-90 389.5 437)">7</text>
<text x="397.4" y="437" transform="rotate(-90 397.4 437)">8</text>
<text x="405.3" y="437" transform="rotate(-90 405.3 437)">9</text>
<text x="413.2" y="440.5" transform="rotate(-90 413.2 440.5)">10</text>
<text x="421.1" y="440.5" transform="rotate(-90 421.1 440.5)">11</text>
<text x="429" y="440.5" transform="rotate(-90 429 440.5)">12</text>
</g>
</svg>
